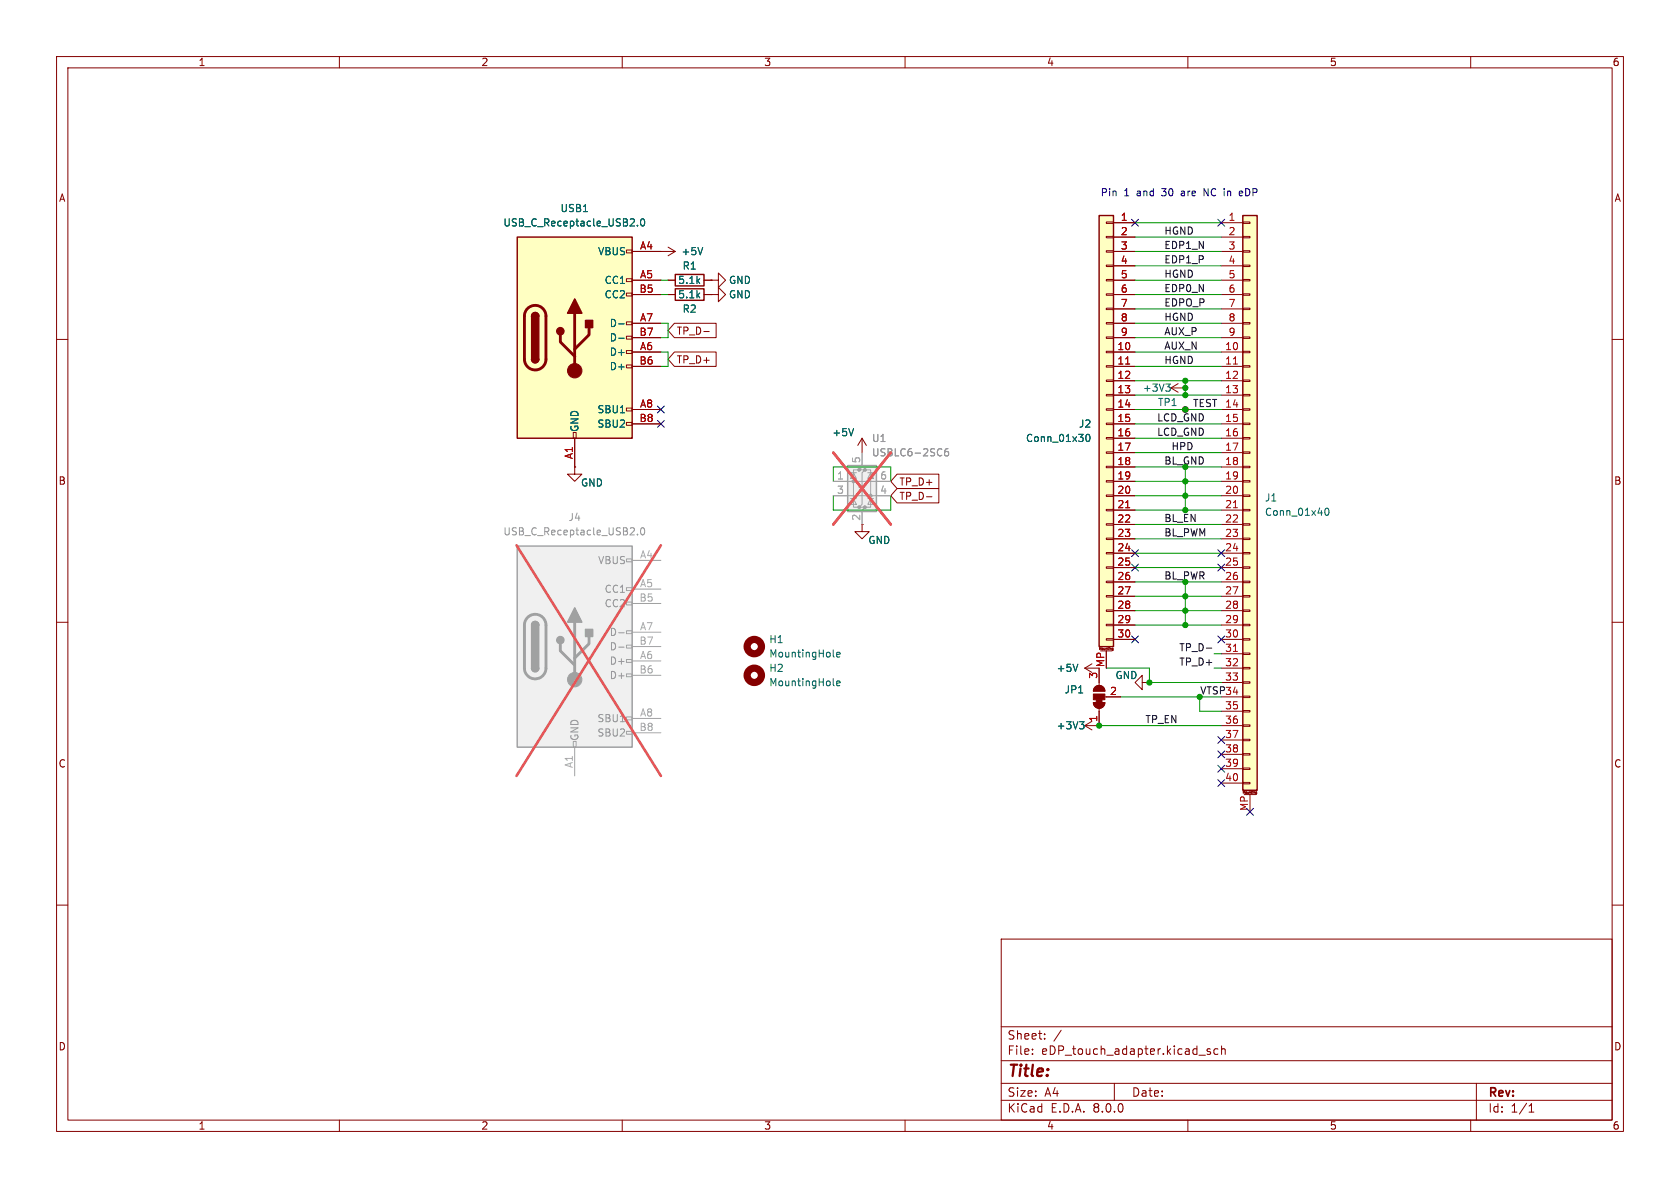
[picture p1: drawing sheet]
<svg xmlns="http://www.w3.org/2000/svg" width="297mm" height="210mm" viewBox="0 0 297 210" stroke-linecap="round" stroke-linejoin="round" font-family="sans-serif">
<g fill="none" stroke="#840000" stroke-width=".18">
<path d="M10 10h277v190h-277zM12 12h273v186h-273zM60 10v2M110 10v2M160 10v2M210 10v2M260 10v2M10 60h2M285 60h2M10 110h2M285 110h2M10 160h2"/>
<path d="M285 160h2M177 166h108v32h-108zM60 198v2M110 198v2M160 198v2M177 194.5h108M177 191.5h108M177 187.5h108M177 181.5h108M182.5 186.3v.1M182.5 185.5v.1M184.7 183.6v.1"/>
<path d="M184.7 182.8v.1M187.6 182.1l-1.3 2M197 191.5v3M210 198v2M214 185.5l-.4-.1-.2 .2 .1 .2 .5 .2v.3h-.6M215.3 185.5l-.4-.1-.3 .3v.4l.1 .2h.6M216 185.5l.2-.1 .3 .1 .1 .9M216 184.9v1.5M260 198v2M261 191.5v6.5M270.3 196.6h.9M270.3 195.5l.4-.4v1.5"/>
</g>
<path d="M91.4 41.9h20.4v35.6h-20.4z" fill="#ffffc2"/>
<g fill="none" stroke="#840000" stroke-width=".18">
<path d="M110.7 59.4h1.1v.5h-1.1zM110.7 56.9h1.1v.5h-1.1zM110.7 51.8h1.1v.5h-1.1zM110.7 49.3h1.1v.5h-1.1zM110.7 44.2h1.1v.5h-1.1zM111.8 44.5h7.6M111.8 49.5h5M111.8 57.2h5M111.8 52.1h5M111.8 59.7h5M118.1 49.5h1.3M118.1 52.1h1.3"/>
<path d="M118.1 43.7l1.3 .8M119.4 44.5l-1.3 .7M124.5 49.5h1.2M124.5 52.1h1.2M125.7 49.5h1.3v-1.2l1.3 1.2-1.3 1.3v-1.3M125.7 49.5h.1M125.7 52.1h1.3v-1.3l1.3 1.3-1.3 1.2v-1.2M125.7 52.1h.1M101.3 76.5h.6v1h-.6zM101.6 77.5v5.1M110.7 74.7h1.1v.5h-1.1zM110.7 72.1h1.1v.5h-1.1z"/>
<path d="M110.7 64.5h1.1v.5h-1.1zM110.7 62h1.1v.5h-1.1zM111.8 62.2h5M111.8 72.4h5M111.8 64.8h5M111.8 74.9h5M207 68.6l1.3 .7M207 68.6h2.5M208.3 67.8l-1.3 .8"/>
</g>
<path d="M91.4 41.9h20.4v35.6h-20.4zM94 55.9a.64 .64 0 0 1 .6-.7 .64 .64 0 0 1 .6 .7M119.4 48.5h5.1v2h-5.1zM119.4 51.1h5.1v2h-5.1zM94 63.5a.64 .64 0 0 0 .6 .6 .64 .64 0 0 0 .6-.6" fill="none" stroke="#840000" stroke-width=".25"/>
<path d="M93.3 54.5a1.91 1.91 0 0 1 2-.4 1.91 1.91 0 0 1 1.2 1.8v7.6a1.91 1.91 0 0 1-1.9 1.9 1.91 1.91 0 0 1-1.9-1.9v-7.8l.2-.6zM99.1 59.2v1.3l2.5 2.5M101.6 55.4v10.1M104.1 57.9v1.3l-2.5 2.5" fill="none" stroke="#840000" stroke-width=".51"/>
<g fill="#840000" stroke="#840000" stroke-width=".25">
<path d="M94 63.5h1.2a.64 .64 0 0 1-.6 .6 .64 .64 0 0 1-.6-.6z"/>
<path d="M94 55.9h1.2v7.6h-1.2z"/>
<path d="M94.2 55.4a.64 .64 0 0 1 .7-.1 .64 .64 0 0 1 .3 .6h-1.2z"/>
<path d="M101.6 52.8l1.3 2.6h-2.6z"/>
<path d="M103.5 56.6h1.3v1.3h-1.3z"/>
<circle cx="99.1" cy="58.5" r=".63"/>
</g>
<circle cx="101.6" cy="65.5" r="1.27" fill="#840000" stroke="#840000" stroke-width=".18"/>
<path d="M112.7 39.8v.1M113.4 38.8l.1-.1a.68 .68 0 0 1 .5 .6 .68 .68 0 0 1-.5 .6l-.1-.1-.2-.3zM109.4 57.2h.9M109.4 59.8h.9M124.2 43.8l-.4 1.2M206.1 67.9h.8l-.4 .5M206.6 68.4l.3 .2v.3l-.3 .3" fill="none" stroke="#006464" stroke-width=".18"/>
<path d="M149.9 82.3h5v8.1h-5z" fill="#f0f0f0"/>
<g fill="#a1a1a1" stroke="#a1a1a1" stroke-width=".18">
<circle cx="150.9" cy="85.1" r=".25"/>
<circle cx="151.9" cy="89.7" r=".25"/>
<circle cx="151.9" cy="83.1" r=".25"/>
<circle cx="152.9" cy="89.7" r=".25"/>
<circle cx="152.9" cy="83.1" r=".25"/>
<circle cx="153.9" cy="87.6" r=".25"/>
</g>
<g fill="none" stroke="#a1a1a1" stroke-width=".18">
<path d="M147.3 87.6h10.2M147.3 85.1h10.2M150.4 88.1h1M150.4 83.6h1M150.9 83.6l.5 1h-1zM150.9 88.1l.5 1.1h-1zM151.9 83.1h-1v6.6h1M152.4 85.9l.5 1h-1zM152.4 80v2.6l-.5 .5h1l-.5 .5v5.6l-.5 .5h1l-.5 .5v2.5M152.9 85.9h-1v.3M152.9 83.1h1v6.6h-1M153.4 88.1h1"/>
<path d="M153.4 83.6h1M153.9 88.1l.5 1.1h-1zM153.9 83.6l.5 1h-1z"/>
</g>
<path d="M149.9 82.3h5v8.1h-5z" fill="none" stroke="#a1a1a1" stroke-width=".25"/>
<path d="M167.6 79.3l-.4 .1a.85 .85 0 0 0 0 1.2l.4-.1 .1-.5-.2-.2-.4 .1-.1 .1" fill="none" stroke="#989898" stroke-width=".18"/>
<path d="M147.3 80l10.2 12.7M157.5 80l-10.2 12.7" fill="none" stroke="#e75356" stroke-width=".46"/>
<circle cx="133.3" cy="114.3" r="1.27" fill="none" stroke="#840000" stroke-width="1.3"/>
<path d="M150.9 75.8l-.4 1.2M147.3 116l.2 .1M147.9 115.7l.6-.1v-.2l-.4-.1-.2 .2 .1 .6h.5" fill="none" stroke="#006464" stroke-width=".18"/>
<path d="M152.4 77.5l-.8 1.2M152.4 77.5v2.5M152.4 77.5l.8 1.2M152.4 92.7v1.3h1.3l-1.3 1.3-1.3-1.3h1.3" fill="none" stroke="#840000" stroke-width=".18"/>
<path d="M91.4 96.5h20.4v35.6h-20.4z" fill="#f0f0f0"/>
<g fill="none" stroke="#a1a1a1" stroke-width=".18">
<path d="M110.7 98.8h1.1v.5h-1.1zM111.8 99.1h5M110.7 119.1h1.1v.5h-1.1zM110.7 116.6h1.1v.5h-1.1zM110.7 114h1.1v.6h-1.1zM110.7 111.5h1.1v.5h-1.1zM110.7 106.4h1.1v.5h-1.1zM110.7 103.9h1.1v.5h-1.1zM111.8 104.1h5M111.8 116.8h5M111.8 111.8h5M111.8 106.7h5"/>
<path d="M111.8 119.4h5M111.8 114.3h5M101.3 131.1h.6v1h-.6zM101.6 132.1v5.1M110.7 129.3h1.1v.5h-1.1zM110.7 126.7h1.1v.6h-1.1zM111.8 127h5M111.8 129.5h5"/>
</g>
<path d="M91.4 96.5h20.4v35.6h-20.4zM94 118.1a.64 .64 0 0 0 .6 .6 .64 .64 0 0 0 .6-.6M94 110.5a.64 .64 0 0 1 .6-.6 .64 .64 0 0 1 .6 .6" fill="none" stroke="#a1a1a1" stroke-width=".25"/>
<path d="M93.3 109.2a1.91 1.91 0 0 1 2-.5 1.91 1.91 0 0 1 1.2 1.8v7.6a1.91 1.91 0 0 1-1.9 1.9 1.91 1.91 0 0 1-1.9-1.9v-7.8l.2-.6zM99.1 113.8v1.3l2.5 2.5M101.6 110v10.1M104.1 112.5v1.3l-2.5 2.5" fill="none" stroke="#a1a1a1" stroke-width=".51"/>
<g fill="#a1a1a1" stroke="#a1a1a1" stroke-width=".25">
<path d="M94 118.1h1.2a.64 .64 0 0 1-.6 .6 .64 .64 0 0 1-.6-.6z"/>
<path d="M94 110.5h1.2v7.6h-1.2z"/>
<path d="M94.2 110a.64 .64 0 0 1 .7-.1 .64 .64 0 0 1 .3 .6h-1.2z"/>
<path d="M101.6 107.4l1.3 2.6h-2.6z"/>
<path d="M103.5 111.3h1.3v1.2h-1.3z"/>
<circle cx="99.1" cy="113.2" r=".63"/>
</g>
<circle cx="101.6" cy="120.1" r="1.27" fill="#a1a1a1" stroke="#a1a1a1" stroke-width=".18"/>
<path d="M112.7 94.4v.2M113.4 93.4l.1-.1a.68 .68 0 0 1 .5 .6 .68 .68 0 0 1-.5 .7l-.1-.2-.2-.3zM109.4 111.9h.9M109.4 114.4h.9" fill="none" stroke="#989898" stroke-width=".18"/>
<path d="M91.3 96.4l25.5 40.8M116.8 96.4l-25.5 40.8" fill="none" stroke="#e75356" stroke-width=".46"/>
<path d="M101.6 82.6v1.2h1.3l-1.3 1.3-1.3-1.3h1.3M101.6 82.6h.1M194.3 118.1v3.1M193.3 124.2h2a1.02 1.02 0 0 1-1 1 1.02 1.02 0 0 1-1-1zM193.6 121.5a1.02 1.02 0 0 1 1.1-.3 1.02 1.02 0 0 1 .6 1h-2zM194.3 125.2v3.1M195.3 123.2h2.8" fill="none" stroke="#840000" stroke-width=".18"/>
<g fill="#840000" stroke="#840000" stroke-width=".18">
<path d="M193.8 123.7h1v.5h-1z"/>
<path d="M193.3 124.2h2a1.02 1.02 0 0 1-1 1 1.02 1.02 0 0 1-1-1z"/>
<path d="M193.3 122.7h2v1h-2z"/>
<path d="M193.6 121.5a1.02 1.02 0 0 1 1.1-.3 1.02 1.02 0 0 1 .6 1h-2z"/>
</g>
<circle cx="133.3" cy="119.4" r="1.27" fill="none" stroke="#840000" stroke-width="1.3"/>
<path d="M147.3 121l.2 .2M147.9 120.8l.6-.1v-.3h-.4l-.2 .2 .1 .6h.5" fill="none" stroke="#006464" stroke-width=".18"/>
<path d="M219.7 38.1h2.5v101.6h-2.5z" fill="#ffffc2"/>
<g fill="none" stroke="#840000" stroke-width=".18">
<path d="M215.9 39.4h3.8M219.7 39.2h1.3v.3h-1.3zM215.9 41.9h3.8M215.9 44.5h3.8M215.9 47h3.8M215.9 49.5h3.8M215.9 52.1h3.8M215.9 54.6h3.8M215.9 57.2h3.8M215.9 59.7h3.8M219.7 59.6h1.3v.2h-1.3zM219.7 57h1.3v.3h-1.3z"/>
<path d="M219.7 54.5h1.3v.2h-1.3zM219.7 51.9h1.3v.3h-1.3zM219.7 49.4h1.3v.3h-1.3zM219.7 46.9h1.3v.2h-1.3zM219.7 44.3h1.3v.3h-1.3zM219.7 41.8h1.3v.2h-1.3zM215.9 62.2h3.8M215.9 64.8h3.8M215.9 67.3h3.8M215.9 69.9h3.8M215.9 72.4h3.8M215.9 74.9h3.8"/>
<path d="M215.9 77.5h3.8M219.7 79.9h1.3v.2h-1.3zM219.7 77.3h1.3v.3h-1.3zM219.7 74.8h1.3v.3h-1.3zM219.7 72.3h1.3v.2h-1.3zM219.7 69.7h1.3v.3h-1.3zM219.7 67.2h1.3v.2h-1.3zM219.7 64.6h1.3v.3h-1.3zM219.7 62.1h1.3v.3h-1.3zM215.9 80h3.8M215.9 82.6h3.8M215.9 85.1h3.8"/>
<path d="M215.9 87.6h3.8M215.9 90.2h3.8M215.9 92.7h3.8M215.9 95.3h3.8M215.9 97.8h3.8M219.7 97.7h1.3v.2h-1.3zM219.7 95.1h1.3v.3h-1.3zM219.7 92.6h1.3v.2h-1.3zM219.7 90h1.3v.3h-1.3zM219.7 87.5h1.3v.3h-1.3zM219.7 85h1.3v.2h-1.3zM219.7 82.4h1.3v.3h-1.3z"/>
<path d="M215.9 100.3h3.8M215.9 102.9h3.8M215.9 105.4h3.8M215.9 108h3.8M215.9 110.5h3.8M215.9 113h3.8M215.9 115.6h3.8M215.9 118.1h3.8M219.7 118h1.3v.2h-1.3zM219.7 115.4h1.3v.3h-1.3zM219.7 112.9h1.3v.3h-1.3zM219.7 110.4h1.3v.2h-1.3z"/>
<path d="M219.7 107.8h1.3v.3h-1.3zM219.7 105.3h1.3v.2h-1.3zM219.7 102.7h1.3v.3h-1.3zM219.7 100.2h1.3v.3h-1.3zM215.9 120.7h3.8M215.9 123.2h3.8M215.9 125.7h3.8M215.9 128.3h3.8M215.9 130.8h3.8M215.9 133.4h3.8M215.9 135.9h3.8M215.9 138.4h3.8"/>
<path d="M219.7 138.3h1.3v.3h-1.3zM219.7 135.8h1.3v.2h-1.3zM219.7 133.2h1.3v.3h-1.3zM219.7 130.7h1.3v.2h-1.3zM219.7 128.1h1.3v.3h-1.3zM219.7 125.6h1.3v.3h-1.3zM219.7 123.1h1.3v.2h-1.3zM219.7 120.5h1.3v.3h-1.3zM221.3 139.9v.3M221.5 139.9h.1M222.1 140h.1v.3l-.2 .1M222.1 140h-.1"/>
<path d="M219.8 140.2v-.3l.1 .2 .1-.2v.3M220 140.5h2M221 140.5v3M222 140.2h.1M222 140v.2M222.2 140.2h-.1"/>
</g>
<path d="M219.7 38.1h2.5v101.6h-2.5z" fill="none" stroke="#840000" stroke-width=".25"/>
<path d="M218 64.4h.8M218 89.8h.8M218 115.2h.8" fill="none" stroke="#a90000" stroke-width=".18"/>
<path d="M234.4 89.9l.1-.1a.68 .68 0 0 1 .5 .7 .68 .68 0 0 1-.5 .6 .84 .84 0 0 1-.1-1.2z" fill="none" stroke="#006464" stroke-width=".18"/>
<path d="M194.3 38.1h2.5v76.2h-2.5z" fill="#ffffc2"/>
<g fill="none" stroke="#840000" stroke-width=".18">
<path d="M195.6 39.2h1.2v.3h-1.2zM196.8 39.4h3.9M111.8 44.5h5M111.8 49.5h5M111.8 52.1h5M111.8 57.2h5M111.8 59.7h5M118.1 49.5h1.3M118.1 52.1h1.3M119.2 57.1h7.4v2.6h-7.4l-1.1-1.3zM124.4 58.6h1M124.5 49.5h1.2"/>
<path d="M124.5 52.1h1.2M125.7 49.5h.1M125.7 52.1h.1M195.6 59.6h1.2v.2h-1.2zM195.6 57h1.2v.3h-1.2zM195.6 54.5h1.2v.2h-1.2zM195.6 51.9h1.2v.3h-1.2zM195.6 49.4h1.2v.3h-1.2zM195.6 46.9h1.2v.2h-1.2zM195.6 44.3h1.2v.3h-1.2zM195.6 41.8h1.2v.2h-1.2zM196.8 41.9h3.9"/>
<path d="M196.8 44.5h3.9M196.8 47h3.9M196.8 49.5h3.9M196.8 52.1h3.9M196.8 54.6h3.9M196.8 57.2h3.9M196.8 59.7h3.9M101.6 77.5v5.1M111.8 62.2h5M111.8 64.8h5M111.8 72.4h5M111.8 74.9h5"/>
<path d="M119.2 62.2h7.4v2.6h-7.4l-1.1-1.3zM195.6 79.9h1.2v.2h-1.2zM195.6 77.3h1.2v.3h-1.2zM195.6 74.8h1.2v.3h-1.2zM195.6 72.3h1.2v.2h-1.2zM195.6 69.7h1.2v.3h-1.2zM195.6 67.2h1.2v.2h-1.2zM195.6 64.6h1.2v.3h-1.2zM195.6 62.1h1.2v.3h-1.2zM196.8 62.2h3.9M196.8 64.8h3.9M196.8 67.3h3.9"/>
<path d="M196.8 69.9h3.9M196.8 72.4h3.9M196.8 74.9h3.9M196.8 77.5h3.9M209.5 72.4h.1M101.6 82.6h.1M158.6 83.8h7.4v2.6h-7.4l-1.1-1.3zM158.6 86.4h7.4v2.5h-7.4l-1.1-1.3zM163.8 87.8h1M195.6 97.7h1.2v.2h-1.2zM195.6 95.1h1.2v.3h-1.2zM195.6 92.6h1.2v.2h-1.2z"/>
<path d="M195.6 90h1.2v.3h-1.2zM195.6 87.5h1.2v.3h-1.2zM195.6 85h1.2v.2h-1.2zM195.6 82.4h1.2v.3h-1.2zM196.8 80h3.9M196.8 82.6h3.9M196.8 85.1h3.9M196.8 87.6h3.9M196.8 90.2h3.9M196.8 92.7h3.9M196.8 95.3h3.9M196.8 97.8h3.9"/>
<path d="M191.8 118.1h2.5v2.6M191.8 118.1l1.2 .8M193 117.3l-1.2 .8M194.4 114.8v-.3l.1 .2 .1-.2v.3M194.6 115.1h2M195.6 112.9h1.2v.3h-1.2zM195.6 110.4h1.2v.2h-1.2zM195.6 107.8h1.2v.3h-1.2zM195.6 105.3h1.2v.2h-1.2zM195.6 102.7h1.2v.3h-1.2zM195.6 100.2h1.2v.3h-1.2zM195.6 115.1v3"/>
<path d="M195.9 114.5v.3M196.1 114.5h.1M196.6 114.7v.1h.2M196.6 114.6h.2v.3l-.2 .1M196.6 114.6v.1M196.8 100.3h3.9M196.8 102.9h3.9M196.8 105.4h3.9M196.8 108h3.9M196.8 110.5h3.9M196.8 113h3.9M191.8 128.3l1.2 .7"/>
<path d="M193 127.5l-1.2 .8M194.3 125.7v2.6h-2.5M195.6 123.2h2.5M201.9 120.7v1.2l-1.2-1.2 1.2-1.3v1.3h1.3M203.2 120.7h.1"/>
<circle cx="209.6" cy="72.4" r=".51"/>
</g>
<path d="M194.3 38.1h2.5v76.2h-2.5z" fill="none" stroke="#840000" stroke-width=".25"/>
<path d="M199 64.4h.7M199 89.8h.7" fill="none" stroke="#a90000" stroke-width=".18"/>
<path d="M112.7 39.8v.1M113.4 38.8l.1-.1a.68 .68 0 0 1 .5 .6 .68 .68 0 0 1-.5 .6l-.1-.1-.2-.3zM109.4 57.2h.9M109.4 59.8h.9M124.2 43.8l-.4 1.2M150.9 75.8l-.4 1.2M192.1 76.9l.2-.1a.68 .68 0 0 1 .4 .6 .68 .68 0 0 1-.4 .6l-.2-.1-.1-.3zM190.6 117.4l-.5 1.3M190.9 127.6h.7l-.4 .5M191.4 128.1l.2 .2v.3l-.2 .2" fill="none" stroke="#006464" stroke-width=".18"/>
<path d="M213.3 114.6h.9" fill="none" stroke="#0f0f0f" stroke-width=".18"/>
<path d="M212.9 34.6v-1.3l.7 1.3M219.1 34.4l.2 .2h.3M219.6 33.8h-.3l-.2 .2M219.7 34.1l-.6 .1" fill="none" stroke="#0000c2" stroke-width=".18"/>
<g fill="none" stroke="#009600" stroke-width=".18">
<path d="M200.7 39.4h15.2M116.8 57.2h1.3v2.5h-1.3M116.8 52.1h1.3M116.8 49.5h1.3M200.7 54.6h15.2M200.7 57.2h15.2M200.7 52.1h15.2M200.7 59.7h15.2M200.7 47h15.2M200.7 44.5h15.2M200.7 41.9h15.2M200.7 49.5h15.2"/>
<path d="M116.8 62.2h1.3v2.6h-1.3M200.7 72.4h15.2M200.7 69.9h15.2M200.7 67.3h15.2M200.7 74.9h15.2M200.7 77.5h15.2M200.7 64.8h15.2M200.7 62.2h15.2M209.5 67.3v2.6M147.3 85.1v-2.5h10.2v2.5M147.3 87.6v2.6h10.2v-2.6M200.7 82.6h15.2"/>
<path d="M200.7 87.6h15.2M200.7 80h15.2M200.7 92.7h15.2M200.7 90.2h15.2M200.7 95.3h15.2M200.7 97.8h15.2M200.7 85.1h15.2M209.5 82.6v7.6M195.6 118.1h7.6v2.6h12.7M200.7 110.5h15.2M200.7 102.9h15.2M200.7 100.3h15.2"/>
<path d="M200.7 105.4h15.2M200.7 108h15.2M209.5 102.9v7.6M214.6 118.1h1.3M214.6 115.6h1.3M194.3 128.3h21.6M198.1 123.2h17.8M212.1 123.2v2.5h3.8"/>
</g>
<g fill="none" stroke="#000084" stroke-width=".18">
<path d="M200.1 38.8l1.2 1.2M201.3 38.8l-1.2 1.2M215.3 38.8l1.2 1.2M216.5 38.8l-1.2 1.2M116.2 71.8l1.2 1.2M116.2 74.3l1.2 1.2M117.4 71.8l-1.2 1.2M117.4 74.3l-1.2 1.2M200.1 97.2l1.2 1.2M200.1 99.7l1.2 1.2M201.3 97.2l-1.2 1.2M201.3 99.7l-1.2 1.2"/>
<path d="M215.3 99.7l1.2 1.2M215.3 97.2l1.2 1.2M216.5 97.2l-1.2 1.2M216.5 99.7l-1.2 1.2M200.1 112.4l1.2 1.2M201.3 112.4l-1.2 1.2M215.3 112.4l1.2 1.2M216.5 112.4l-1.2 1.2M215.3 132.7l1.2 1.3M215.3 135.3l1.2 1.2M215.3 130.2l1.2 1.2M215.3 137.8l1.2 1.2"/>
<path d="M216.5 132.7l-1.2 1.3M216.5 135.3l-1.2 1.2M216.5 130.2l-1.2 1.2M216.5 137.8l-1.2 1.2M220.4 142.9l1.2 1.2M221.6 142.9l-1.2 1.2"/>
</g>
<path d="M167.6 79.3l-.4 .1a.85 .85 0 0 0 0 1.2l.4-.1 .1-.5-.2-.2-.4 .1-.1 .1" fill="none" stroke="#989898" stroke-width=".18"/>
<path d="M147.3 85.1h2.6M147.3 87.6h2.6M152.4 80v2.6M152.4 90.2v2.5M154.9 85.1h2.6M154.9 87.6h2.6" fill="none" stroke="#a1a1a1" stroke-width=".18"/>
<path d="M147.3 80l10.2 12.7M157.5 80l-10.2 12.7" fill="none" stroke="#e75356" stroke-width=".46"/>
<g fill="#009600" stroke="#009600" stroke-width=".18">
<circle cx="209.5" cy="85.1" r=".46"/>
<circle cx="209.5" cy="87.6" r=".46"/>
<circle cx="209.5" cy="105.4" r=".46"/>
<circle cx="209.5" cy="108" r=".46"/>
<circle cx="209.5" cy="110.5" r=".46"/>
<circle cx="209.5" cy="90.2" r=".46"/>
<circle cx="203.2" cy="120.7" r=".46"/>
<circle cx="212.1" cy="123.2" r=".46"/>
<circle cx="194.3" cy="128.3" r=".46"/>
<circle cx="209.5" cy="69.9" r=".46"/>
<circle cx="209.5" cy="72.4" r=".46"/>
<circle cx="209.5" cy="68.6" r=".46"/>
<circle cx="209.5" cy="67.3" r=".46"/>
</g>
<text font-size="2.8" fill="#840000" x="178" y="190.9">Title:</text>
<g font-size="2.1" fill="#840000">
<text x="178" y="184">Sheet:</text>
<text x="178" y="186.7">File:</text>
<text x="184.1" y="186.7">eDP_touch_adapter.kicad_sch</text>
<text x="178" y="196.9">KiCad</text>
<text x="178" y="194.1">Size:</text>
<text x="184.7" y="194.1">A4</text>
<text x="185.7" y="196.9">E.D.A.</text>
<text x="193.3" y="196.9">8.0.0</text>
<text x="200" y="194.1">Date:</text>
<text x="263" y="194.3">Rev:</text>
<text x="263" y="196.9">Id:</text>
<text x="267.1" y="196.9">1/1</text>
</g>
<g font-size="1.8" fill="#840000">
<text x="35" y="11.9">1</text>
<text x="85" y="11.9">2</text>
<text x="135" y="11.9">3</text>
<text x="185" y="11.9">4</text>
<text x="235" y="11.9">5</text>
<text x="285" y="11.9">6</text>
<text x="10.3" y="35.9">A</text>
<text x="285.3" y="35.9">A</text>
<text x="119.5" y="59.4">TP_D-</text>
<text x="119.5" y="64.5">TP_D+</text>
<text x="10.3" y="85.9">B</text>
<text x="158.9" y="86">TP_D+</text>
<text x="158.9" y="88.6">TP_D-</text>
<text x="285.3" y="85.9">B</text>
<text x="10.3" y="135.9">C</text>
<text x="285.3" y="135.9">C</text>
<text x="10.3" y="185.9">D</text>
<text x="285.3" y="185.9">D</text>
<text x="35" y="199.9">1</text>
<text x="85" y="199.9">2</text>
<text x="135" y="199.9">3</text>
<text x="185" y="199.9">4</text>
<text x="235" y="199.9">5</text>
<text x="285" y="199.9">6</text>
</g>
<g font-size="1.8" fill="#0000c2">
<text x="194.5" y="34.9">Pin</text>
<text x="198.7" y="34.9">1</text>
<text x="201.1" y="34.9">and</text>
<text x="205.7" y="34.9">30</text>
<text x="209.3" y="34.9">are</text>
<text x="213.5" y="34.9">NC in</text>
<text x="220.2" y="34.9">eDP</text>
</g>
<g font-size="1.8" fill="#006464">
<text x="88.9" y="40.2">USB_C_Receptacle_USB2.0</text>
<text x="99" y="37.7">USB1</text>
<text x="105.6" y="45.3">VBUS</text>
<text x="120.4" y="45.3">+5V</text>
<text x="120.6" y="47.9">R1</text>
<text x="106.8" y="50.4">CC1</text>
<text x="106.8" y="52.9">CC2</text>
<text x="119.8" y="50.4">5.1k</text>
<text x="119.8" y="52.9">5.1k</text>
<text x="128.8" y="50.4">GND</text>
<text x="128.8" y="52.9">GND</text>
<text x="107.7" y="58">D-</text>
<text x="120.6" y="55.5">R2</text>
<text x="107.7" y="63.1">D+</text>
<text x="107.7" y="65.6">D+</text>
<text x="107.7" y="60.6">D-</text>
<text x="201.9" y="69.4">+3V3</text>
<text x="204.6" y="72">TP1</text>
<text x="102.5" y="76.5" transform="rotate(-90 102.5 76.5)">GND</text>
<text x="105.5" y="73.3">SBU1</text>
<text x="105.5" y="75.8">SBU2</text>
<text x="147" y="77.3">+5V</text>
<text x="190.7" y="75.8">J2</text>
<text x="181.3" y="78.3">Conn_01x30</text>
<text x="102.6" y="86.2">GND</text>
<text x="223.5" y="88.8">J1</text>
<text x="223.5" y="91.4">Conn_01x40</text>
<text x="153.4" y="96.4">GND</text>
<text x="135.9" y="113.9">H1</text>
<text x="135.9" y="116.4">MountingHole</text>
<text x="135.9" y="119">H2</text>
<text x="186.7" y="119">+5V</text>
<text x="135.9" y="121.5">MountingHole</text>
<text x="188.1" y="122.8">JP1</text>
<text x="197.1" y="120.2">GND</text>
<text x="186.7" y="129.1">+3V3</text>
</g>
<g font-size="1.8" fill="#a90000">
<text x="198" y="39.1">1</text>
<text x="198" y="41.7">2</text>
<text x="217.1" y="39.1">1</text>
<text x="217.1" y="41.7">2</text>
<text x="113" y="44.2">A4</text>
<text x="198" y="44.2">3</text>
<text x="198" y="46.7">4</text>
<text x="217.1" y="44.2">3</text>
<text x="217.1" y="46.7">4</text>
<text x="113" y="51.8">B5</text>
<text x="113" y="49.3">A5</text>
<text x="198" y="49.3">5</text>
<text x="198" y="51.8">6</text>
<text x="217.1" y="49.3">5</text>
<text x="217.1" y="51.8">6</text>
<text x="113" y="59.4">B7</text>
<text x="113" y="56.9">A7</text>
<text x="198" y="54.4">7</text>
<text x="198" y="56.9">8</text>
<text x="198" y="59.4">9</text>
<text x="217.1" y="54.4">7</text>
<text x="217.1" y="56.9">8</text>
<text x="217.1" y="59.4">9</text>
<text x="113" y="64.5">B6</text>
<text x="113" y="62">A6</text>
<text x="197.4" y="62">10</text>
<text x="197.4" y="64.5">11</text>
<text x="216.5" y="62">10</text>
<text x="216.5" y="64.5">11</text>
<text x="197.4" y="67.1">12</text>
<text x="197.4" y="69.6">13</text>
<text x="216.5" y="67.1">12</text>
<text x="216.5" y="69.6">13</text>
<text x="113" y="74.7">B8</text>
<text x="113" y="72.1">A8</text>
<text x="197.4" y="72.1">14</text>
<text x="197.4" y="74.7">15</text>
<text x="197.4" y="77.2">16</text>
<text x="216.5" y="74.7">15</text>
<text x="216.5" y="77.2">16</text>
<text x="101.3" y="81.3" transform="rotate(-90 101.3 81.3)">A1</text>
<text x="197.4" y="79.8">17</text>
<text x="197.4" y="82.3">18</text>
<text x="216.5" y="79.8">17</text>
<text x="216.5" y="82.3">18</text>
<text x="197.4" y="84.8">19</text>
<text x="197.4" y="87.4">20</text>
<text x="197.4" y="89.9">21</text>
<text x="216.5" y="84.8">19</text>
<text x="216.5" y="87.4">20</text>
<text x="216.5" y="89.9">21</text>
<text x="197.4" y="92.5">22</text>
<text x="197.4" y="95">23</text>
<text x="216.5" y="92.5">22</text>
<text x="216.5" y="95">23</text>
<text x="197.4" y="97.5">24</text>
<text x="197.4" y="100.1">25</text>
<text x="216.5" y="97.5">24</text>
<text x="216.5" y="100.1">25</text>
<text x="197.4" y="102.6">26</text>
<text x="197.4" y="105.2">27</text>
<text x="197.4" y="107.7">28</text>
<text x="216.5" y="102.6">26</text>
<text x="216.5" y="105.2">27</text>
<text x="216.5" y="107.7">28</text>
<text x="197.4" y="110.2">29</text>
<text x="197.4" y="112.8">30</text>
<text x="216.5" y="110.2">29</text>
<text x="216.5" y="112.8">30</text>
<text x="195.3" y="118" transform="rotate(-90 195.3 118)">MP</text>
<text x="216.5" y="115.3">31</text>
<text x="216.5" y="117.9">32</text>
<text x="194.1" y="120.1" transform="rotate(-90 194.1 120.1)">3</text>
<text x="196.1" y="122.9">2</text>
<text x="216.5" y="120.4">33</text>
<text x="216.5" y="125.5">35</text>
<text x="194.1" y="127.7" transform="rotate(-90 194.1 127.7)">1</text>
<text x="216.5" y="128">36</text>
<text x="216.5" y="130.6">37</text>
<text x="216.5" y="133.1">38</text>
<text x="216.5" y="135.6">39</text>
<text x="216.5" y="138.2">40</text>
<text x="220.7" y="143.4" transform="rotate(-90 220.7 143.4)">MP</text>
</g>
<g font-size="1.8" fill="#0f0f0f">
<text x="205.7" y="41.6">HGND</text>
<text x="205.7" y="46.6">EDP1_P</text>
<text x="205.7" y="44.1">EDP1_N</text>
<text x="205.7" y="51.7">EDP0_N</text>
<text x="205.7" y="49.2">HGND</text>
<text x="205.7" y="59.3">AUX_P</text>
<text x="205.7" y="56.8">HGND</text>
<text x="205.7" y="54.3">EDPO_P</text>
<text x="205.7" y="61.9">AUX_N</text>
<text x="205.7" y="64.4">HGND</text>
<text x="204.5" y="74.6">LCD_GND</text>
<text x="204.5" y="77.1">LCD_GND</text>
<text x="210.8" y="72">TEST 14</text>
<text x="207" y="79.7">HPD</text>
<text x="205.7" y="92.4">BL_EN</text>
<text x="205.7" y="94.9">BL_PWM</text>
<text x="208.4" y="115.2">TP_D-</text>
<text x="208.4" y="117.8">TP_D+</text>
<text x="212.1" y="122.8">VTSP34</text>
<text x="202.4" y="127.9">TP_EN</text>
</g>
<g font-size="1.8" fill="#aaa">
<text x="152.1" y="82" transform="rotate(-90 152.1 82)">5</text>
<text x="147.9" y="84.8">1</text>
<text x="147.9" y="87.4">3</text>
<text x="155.5" y="87.4">4</text>
<text x="155.5" y="84.8">6</text>
<text x="152.1" y="92.1" transform="rotate(-90 152.1 92.1)">2</text>
<text x="113" y="98.8">A4</text>
<text x="113" y="106.4">B5</text>
<text x="113" y="103.9">A5</text>
<text x="113" y="111.5">A7</text>
<text x="113" y="119.1">B6</text>
<text x="113" y="114">B7</text>
<text x="113" y="116.6">A6</text>
<text x="113" y="129.3">B8</text>
<text x="113" y="126.7">A8</text>
<text x="101.3" y="135.9" transform="rotate(-90 101.3 135.9)">A1</text>
</g>
<g font-size="1.8" fill="#989898">
<text x="154.1" y="78.3">U1</text>
<text x="154.1" y="80.9">USBLC6-2SC6</text>
<text x="88.9" y="94.8">USB_C_Receptacle_USB2.0</text>
<text x="100.4" y="92.3">J4</text>
<text x="105.6" y="99.9">VBUS</text>
<text x="106.8" y="105">CC1</text>
<text x="106.8" y="107.5">CC2</text>
<text x="107.7" y="112.6">D-</text>
<text x="107.7" y="117.7">D+</text>
<text x="107.7" y="115.2">D-</text>
<text x="107.7" y="120.2">D+</text>
<text x="102.5" y="131.1" transform="rotate(-90 102.5 131.1)">GND</text>
<text x="105.5" y="127.9">SBU1</text>
<text x="105.5" y="130.4">SBU2</text>
</g>
<g font-size="1.8" fill="#009600">
<text x="205.7" y="82.2">BL_GND</text>
<text x="205.7" y="102.5">BL_PWR</text>
</g>
<g font-size=".5" fill="#840000">
<text x="194.1" y="115.1">Mounting</text>
<text x="219.5" y="140.5">Mounting</text>
</g>
</svg>
